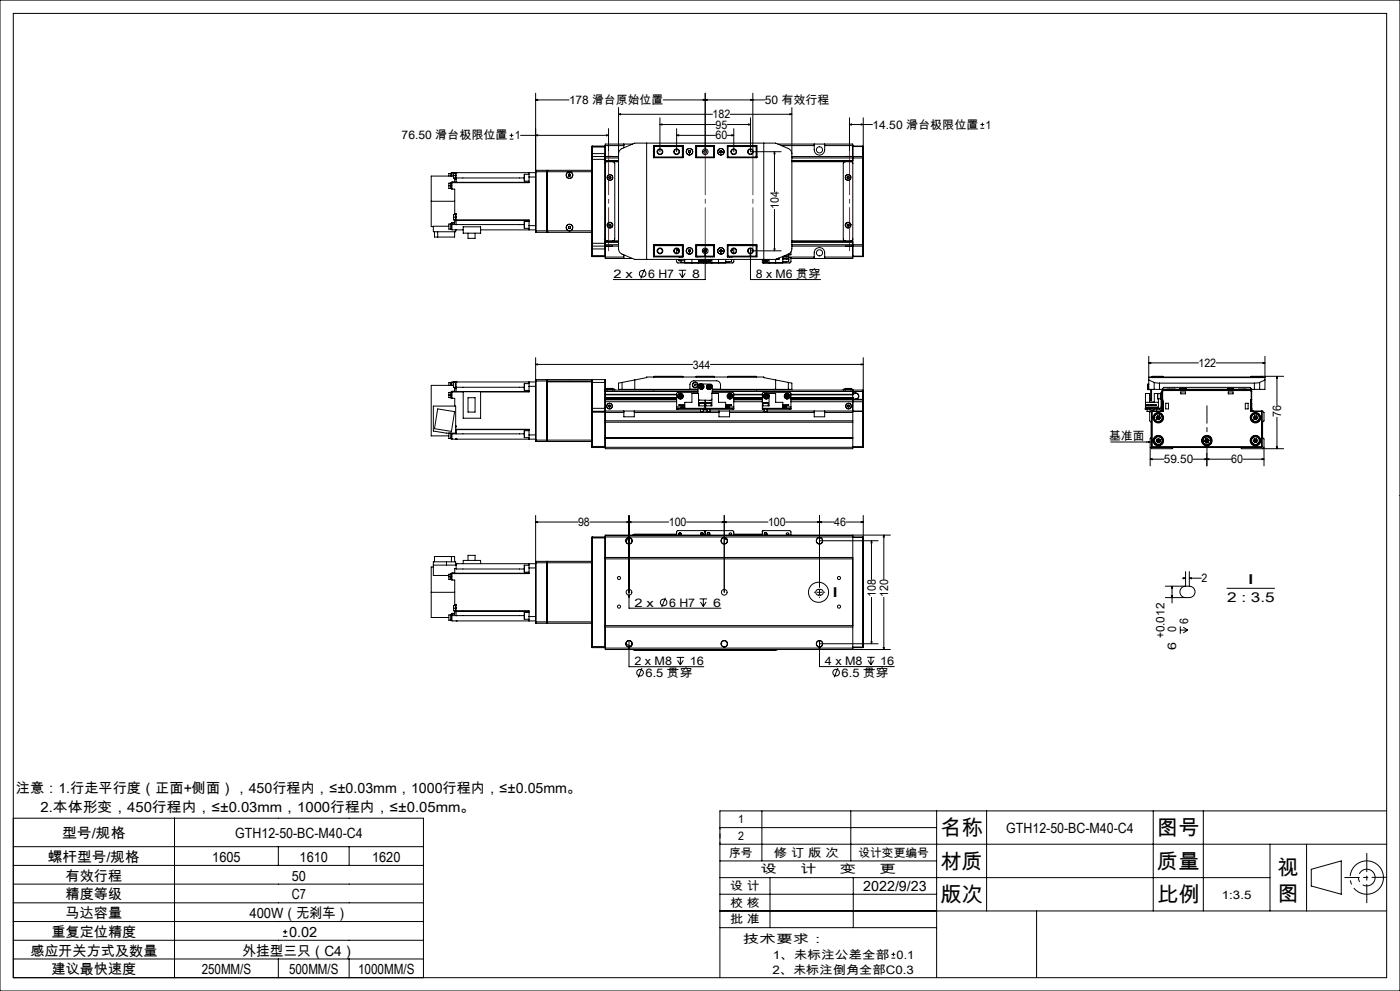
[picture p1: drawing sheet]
<svg xmlns="http://www.w3.org/2000/svg" width="420mm" height="297mm" viewBox="0 0 420 297" stroke-linecap="round" stroke-linejoin="round" font-family="sans-serif">
<g fill="none" stroke="#000" stroke-width=".3">
<path d="M0 0h420v297h-420zM4 4h412v289h-412zM160.7 29.9l.6-.1v.3zM160.7 29.9h10M160.7 27.9v41.3M182.6 38.6v6.9M185.6 34.3l.6-.2v.3zM185.6 32.2v42.4l.5 1.2 4.3 1.9h42.3M185.6 34.3h28.1M198 37.3l.6-.2v.4zM198 37.3h16.6M198 35.3v10.2"/>
<path d="M203 38.6v6.9M211 29.8l.6 .1-.6 .2zM211.6 29.9l.6-.1v.3zM211.6 27.9v17.6M218.2 37.3h6.9M219.1 34.3h18.5M220.1 38.6v6.9M224.5 37.1l.6 .2-.6 .2zM225.1 35.3v10.2h9.3M225.2 29.8l.6 .1-.6 .2zM225.8 27.9v17.6M229.4 29.9h-30.4"/>
<path d="M237 34.1l.6 .2-.6 .1zM237.6 32.2v42.4l-.3 .9-.5 .5-4.1 1.7M254.8 37.3l.6-.2v.4zM254.8 37.3h6.9M254.8 35.3v10.2M258.4 37.1l.6 .2-.6 .2zM259 35.3v11.8M294.1 38.4h1.2M294.1 37.3h1.2M294.7 36.8v1.1M134.7 55.7v.8h.7M134.7 55.7h.9"/>
<path d="M135.2 54.9h-.5v.8M135.2 52h-.5v.8M135.4 54.8l.2 1.7M135.4 51.9v.9M135.6 54.6v.1M135.6 54.8h-.4v1.7M135.6 51.9h-.4v.9M135.6 54.7v2h.8v7.3M135.6 54.6h23.1M136.1 52.8h-6.7v7.5M136.1 52.6v.8h.5M136.1 52.6h.7"/>
<path d="M136.4 53.8v.7l-.8 .1M136.4 53.4v.4M136.4 51.7v.1M136.4 53.8h.4M136.6 51.7v1.7h.2M136.6 51.8h-.5v.8M136.8 54.6h.1M136.8 53.3v1.3M136.8 51.7v1.6M136.8 51.7h.1M136.8 53.3h20.5M152.9 41.7h1.1"/>
<path d="M152.9 40.6h1.1M153.5 40v1.1M156.2 40.6h26.4M157.3 52.2v2.1M157.3 52.2h1.4M157.3 54.3h1.4M158.7 51.7v1.4M158.7 53.1v1.6h-23.1M158.7 53.1h2M160.7 51.7h-25.1v1.1M160.7 40.6l.6-.2v.3zM160.8 51l-.1 .5h16.8v-.5h-13.4v.5"/>
<path d="M160.8 51v18.6M160.8 51h3.2M164 51v18.6M164 51l.1 .1M164.1 51.1h.1M164.1 51.1v.4M164.1 51.5v17.7M170.5 52.3l.1 .4M170.6 52.7l.3 .1M170.8 52.1l.3 .2M170.8 52.1l-.3 .2M171.1 52.3l.1 .3"/>
<path d="M171.2 52.6l-.3 .2M177.5 51.1h.1M177.6 47v.8M177.6 46v1M177.6 47.8v25.1M177.6 47.8h4M177.6 46h4M177.6 44.1h4M177.7 46.9v26.9M177.7 43.8v3.1M177.7 43.8l-.1 2.2M177.7 46.9h3.8"/>
<path d="M177.7 46.9l-.1 .1M177.7 43.8h3.8M181.5 46.9v26.9M181.5 43.8v3.1M181.5 46.9l.1 .1M181.5 43.8h.1M181.6 47v.8M181.6 46.9h.1M181.6 47.8v25.1M181.6 43.6h5.5M181.6 46.9h4M181.6 47.3h4"/>
<path d="M181.6 48.1h4M182 40.4l.6 .2-.6 .1zM182 46.9h1.7M182.8 52.9h.4l.1 .3-.2 .3h-.3l-.1-.3zM183.8 48.5l.5 .1 .1 .4v22.6l-.1 .4-.5 .2M185.6 46.1l.2-.9 .5-.5 4.1-1.8h42.3l4.1 1.8 .5 .5 .3 .9M185.6 48.5h-3.5l-.4 .1-.1 .4M187.1 43.2v1.1M189.8 43.2h-8.2v3.7M194 42.9v34.8M196 43.7h8.9v3.6h-8.9zM196 46.9h.1"/>
<path d="M196.1 43.8v3.5M196.1 43.8h8.8M196.1 43.8l.2 .1M196.3 43.9h8.4M196.3 43.9v3.2M196.3 47.1l-.2 .1h8.8M196.3 47.1h8.4M203 40.6l.6-.2v.3zM203 40.6h11.6M204.7 43.9v3.2M204.7 43.9l.2-.1v3.4l-.2-.1M206.6 45.6l.2 .2"/>
<path d="M206.6 45.3v.3M206.9 45.2l.3 .1M206.9 45.2l-.3 .1M207.1 45.6l-.3 .2M207.2 45.3l-.1 .3M208.8 43.7v.1M208.8 43.7h5.5v3.6h-5.5zM208.8 43.8h5.5M208.8 47.2h5.5M208.8 43.8v3.4l.2-.1M208.8 43.8l.2 .1M209 43.9v3.2"/>
<path d="M209 43.9h5.1M209 47.1h5.1M214.1 43.9l.2-.1v3.4l-.2-.1M214.1 43.9v3.2M216 45.6l.3 .2M216 45.3v.3M216.3 45.2l.3 .1M216.3 45.2l-.3 .1M216.6 45.3v.3M216.6 45.6l-.3 .2M218.2 40.6h1.9M218.2 43.7h8.9v3.6h-8.9z"/>
<path d="M218.2 43.8h8.8M218.4 43.9l-.1-.1v3.4l.1-.1M218.4 43.9v3.2M218.4 43.9h8.4M218.4 47.1h8.4M218.9 43.7v.1M219.5 40.4l.6 .2-.6 .1zM226.8 43.9v3.2M226.8 47.1l.2 .1h-8.8M227 43.8v3.5M227 46.9h.1M227 43.8l-.2 .1"/>
<path d="M229.1 42.9v34.8M232.3 45.5l.2 .6h-.3zM232.3 45.5v11.9M233.4 43.2h22.4v34.3h-18.5M234.4 43.6h9.9M237.6 48.5h17.7l.5 .2v.3M237.6 46.9h21.2M237.6 47.3h21.2M237.6 48.1h18.2M244.3 43.2a3.2 3.2 0 0 0 .4 2.8 1.56 1.56 0 0 0 1.7 .4 1.56 1.56 0 0 0 1-1.5v-1.7M247.4 43.6h8.4M253.6 48.5l-.4 .1-.2 .4v22.6l.2 .4 .4 .2"/>
<path d="M253.7 46.9h1.7M254.3 52.9h.3l.1 .4-.2 .2-.3-.1zM255.8 43.8h3M255.8 43.9h3M258.8 47.3h.2M258.8 46.9v.4M258.8 46.9l.2 .2M258.8 43.8v.1M258.8 43.9v3M258.8 47.3v26M259 47.1v.2M259 47.3v26"/>
<path d="M129.4 60.3v7.6h.6M129.4 60.3h7M130.4 69.5v1.5h6v-1.5M131.3 69.5v1.5M134.7 67.8h-4.7v1.7h6.7v-.6M135.2 67.1h-.5v1.6h.5M135.4 67.1v1.7M135.6 66.9v.4M135.6 67.3v1.6h3.4M135.6 67.1h-.4v1.7h.4M135.6 67.3h21.7M136.1 65.1v.8h22.6v1.7"/>
<path d="M136.1 65.1h.7M136.4 64h.4v1.1M136.4 64v.3M136.4 66.1v.8h-.8M136.4 65.9v.2M136.4 66.7h-.8v.2M136.4 66.1h.4M136.6 64.3h-.5v.8M136.8 64.2h-.2v1.7M136.8 65.1v.9M136.8 67.3h.1M136.8 66v1.3"/>
<path d="M136.8 68.9h.1M136.8 66h21.9M139 68h5.2v1.9h-5.2zM140.4 69.9v1.5h2.1v-1.5M144.2 68.9h16.5M157.3 66.4v2M157.3 66.4h1.4M157.3 68.4h1.4M158.7 67.6v1.3M158.7 67.6h2M160.7 69.2h16.8v.4M160.7 69.2l.1 .4"/>
<path d="M160.8 69.6h3.2M164.1 69.5h.1M164.1 69.2v.4M164.1 69.2v.3M164.1 69.5v.1M164.1 69.6h13.4M164.1 69.5l-.1 .1M170.6 68v.4M170.6 68.4l.3 .1M170.9 67.9l.2 .1M170.9 67.9l-.3 .1M171.1 68v.4"/>
<path d="M171.1 68.4l-.2 .1M177.5 69.5h.1M177.6 72.9v.8M177.6 73.7v.9M177.6 74.6l.1 2.3M177.6 69.5l-.1 .1M177.6 76.6h4M177.6 72.9h4M177.6 73.7l.1 .1M177.6 74.6h4M177.7 73.8v3.1M177.7 73.8h3.8"/>
<path d="M177.7 76.9h3.8M181.5 73.8v3.1M181.6 72.9v.8M181.6 73.8v3.7h8.2M181.6 71.6l.1 .4 .3 .2h3.6M181.6 73.7h.1M181.6 73.3h4M181.6 73.7l-.1 .1M181.6 73.8h4M181.6 76.8l-.1 .1M181.6 72.5h4M181.6 77h5.5"/>
<path d="M182 73.8h1.7M182.7 67.4l.2-.2 .3 .1 .1 .3-.2 .2-.4-.1zM187.1 76.4v1.1M196 73.4h8.9v3.6h-8.9zM196 73.8h.1M196.1 73.4v3.5M196.1 76.9h8.8M196.3 73.6v3.2M196.3 73.6h8.4M196.3 76.8h8.4M196.3 76.8l-.2 .1M203 77.7v.8l.3 .3h8"/>
<path d="M203 74.5v1.4M203.4 75.1h.3M203.4 74.6v.5M203.6 77.7l.1 .4h1.7M203.6 77.8l.1 .1M203.7 77h.1M203.7 75.2v.3M203.8 78.1h.4M204.3 76.9v.1M204.3 78.1v.6h1.1M204.7 73.6v3.2M204.7 73.6l.2-.1v3.4l-.2-.1"/>
<path d="M204.9 73.5h-8.8l.2 .1M205.4 77.7v1.1h12.3v-1.1M206.6 75v.3M206.6 75.3l.2 .2M206.9 74.9l.3 .1M206.9 74.9l-.3 .1M207.1 75.3l-.3 .2M207.2 75l-.1 .3M207.6 77.7v1.1M208.8 73.4h5.5v3.6h-5.5zM208.8 76.9h5.5M208.8 73.5h5.5"/>
<path d="M208.8 76.9v.1M209 73.6l-.2-.1v3.4M209 73.6v3.2M209 73.6h5.1M209 76.8h5.1M209 76.8l-.2 .1M209.3 76.9v.1M209.4 76.9v.1M209.6 77.7v1.1M209.7 78h1.5M209.7 77.7v.3M209.8 78a.76 .76 0 0 0 .9 .5 .76 .76 0 0 0 .6-.8 .76 .76 0 0 1-.6 .9 .76 .76 0 0 1-.9-.6z"/>
<path d="M210 76.9v.1M210.3 78l.1 .2M210.5 78l-.1 .2M210.7 78l.2 .1M210.9 78.1l-.5 .1M210.9 78v.1M211.1 75.3l.2 .2M211.1 75.1h.1M211.2 75.1h-.1M211.2 78h.1M211.2 75v.1M211.2 77.7v.3"/>
<path d="M211.3 74.9h.5M211.6 76.1l.1 .6h-.3zM211.6 74.3v9.5h-27.6M211.9 78h1.6M211.9 77.7v.3M211.9 78h.1M211.9 75.1h.1M211.9 78h1.5M211.9 75v.1M212 75.3l-.2 .2M212.2 78l.4 .2M212.6 78v.2"/>
<path d="M212.9 78l-.3 .2M213.1 76.9v.1M213.3 78a.74 .74 0 0 1-.9 .5 .74 .74 0 0 1-.6-.8 .76 .76 0 0 0 .6 .9 .76 .76 0 0 0 .9-.6M213.4 78h.1M213.5 77.7v.3M213.6 77.7v1.1M213.7 76.9v.1M214.1 73.6l.2-.1v3.4l-.2-.1M214.1 73.6v3.2M215.5 77.7v1.1M216 75.3l.3 .2M216 75v.3"/>
<path d="M216.3 74.9l.3 .1M216.3 74.9l-.3 .1M216.6 75v.3M216.6 75.3l-.3 .2M218.2 73.4h8.9v3.6h-8.9zM218.2 76.9h8.8M218.2 73.5h8.8l-.2 .1M218.4 73.6l-.1-.1v3.4l.1-.1M218.4 73.6v3.2M218.4 73.6h8.4M218.4 76.8h8.4M218.8 76.9v.1"/>
<path d="M218.8 78.4v.3h-1.1M218.9 76.9v.1M219.4 75.1h.3M219.5 77h.1M219.5 77.7v.7h-1.8M219.5 77.7v.2M219.7 75.1h-.3M219.7 74.6v.5M220.1 77.7v.8l-.3 .3h-8M220.1 74.5v1.4M225.1 76.1l.2 .6h-.3zM225.1 74.3v9.5h21.1"/>
<path d="M225.1 75.2h9.3M226.8 73.6v3.2M226.8 76.8l.2 .1M227 73.4v3.5M227 73.8h.1M228.9 77.7a.78 .78 0 0 0 .8 .9 .78 .78 0 0 0 .8-.9M229 77.7a.74 .74 0 0 0 .7 .9 .74 .74 0 0 0 .7-.9M229.3 77.7l.1 .4M229.4 78.1l.4 .1M229.6 77.7l.1 .1M229.7 77.8l-.3 .3M229.7 77.8l.1 .4"/>
<path d="M229.7 77.7v.1M229.7 77.8l.4 .2M229.8 77.7l-.1 .1M230.1 77.7v.3M230.1 78l-.3 .2M230.7 77.7v1.1M232.2 74.6h.3l-.2 .6zM232.3 62.8v12.4M232.7 77.7v1.1M233.6 77.4v.3M233.7 77.4v.3h-.9M234.8 76.9v1.9h-6.1v-1.1"/>
<path d="M234.8 77h1.8v.4h-1.8M234.8 77.7h1.8M235.9 77.4v.3l.4-.2 .3 .2M235.9 76.7v.3M235.9 78.4v.3h-1.1M236.2 77.5h.2M236.3 76.2h.3v.5h-1.3M236.6 77.7v.2M236.6 77.3h.7v1.2l-.4 .3h-8M236.6 77.7v.7h-1.8M236.6 77h7.7M237.3 75.5v.9h-.7"/>
<path d="M237.6 73.3h21.2M237.6 73.8h21.2M237.6 72.5h18.2M244.3 77.5a3.2 3.2 0 0 1 .4-2.9 1.58 1.58 0 0 1 1.7-.3 1.58 1.58 0 0 1 1 1.5v1.7M247.4 77h8.4M253.7 73.8h1.7M254.1 67.4l.3-.2 .3 .1v.3l-.2 .2zM255.8 71.6l-.1 .4-.3 .2h-17.8M255.8 76.9h3M255.8 76.8h3M258.8 73.3h.2M258.8 73.3v.5"/>
<path d="M258.8 76.8h.2M258.8 76.8v.1M258.8 73.8v3M259 73.3v.3M259 73.6l-.2 .2M259 76.8l-.2 .1M259 73.6v3.2M193.4 80.6l-1.2 2.9M203.6 81h2.2M203.9 81.9l.8 1.4M204.7 81v2.3M205.6 81.9l-.9 1.4"/>
<path d="M134.7 118.4v.8h.5M134.7 118.4h.9M135.2 117.6h-.5v.8M135.2 114.6v.9M135.4 117.5v1.7M135.4 114.6l-.7 .1v.8M135.6 117.3v.2M135.6 117.5h-.4v1.7h.4M135.6 114.6l-.2 .9M135.6 117.5v1.9h.8v2.3M135.6 117.5h3.4M135.6 117.3h23.1"/>
<path d="M136.1 115.5h-6.7v15.1h5.3M136.4 116.5v.8h-.8M136.4 116.1v.4M136.4 114.5h.1M136.4 116.5h.4M136.6 114.5v1.7h.2M136.6 114.5h-.5v1.6h.5M136.8 117.3h.1M136.8 116.1v1.2M136.8 114.5v1.6M136.8 114.5h.1M136.8 116.1h20.5"/>
<path d="M139 117.4h5.2v7.9h-5.2zM140.4 119.2h2.1v4.3h-2.1zM157.3 115v2M157.3 115h1.4M157.3 117h1.4M158.7 114.5v1.3M158.7 115.8v1.7h-14.5M158.7 115.8h2M160.7 114.5h-25.1v1M160.7 109.2l.6-.1v.3zM160.7 107.2v24.7M160.7 109.2h47.1"/>
<path d="M160.8 113.8v18.5M160.8 113.8l-.1 .4h16.8M160.8 113.8h3.2M164 113.8l.1 .4M164 113.8v18.5M164.1 114.2v-.4h13.4v.4M164.1 114.2v17.7M177.5 114.2l-13.4 .1M177.6 114.6h4M177.6 114.6v7.8M177.7 113.8v9.5M177.7 113.8l-.1 .8"/>
<path d="M177.7 113.8h3.8M181.5 113.8v9.5M181.5 113.8l.1 .8M181.6 119.7v.1M181.6 114.6v2.7M181.6 119.8v2.6M181.6 116.7h.5M181.6 119.2h21.4M181.6 117.3h27.8M181.6 117.3v2.4M181.6 116.9h27.8M181.6 119.8h21.4"/>
<path d="M181.6 119.7h21.4M181.6 118.3h21.4M182.1 116.4h1.7M182.1 116.6h.1M182.1 116.6h1.7M182.1 116.4v.5M182.1 116.7h1.7M183.8 116.7h.1M183.8 116.7h.6v.2M183.8 116.4v.5M186.6 116.7h20.4v-1.4a1.21 1.21 0 0 1 1.1-1.2h6.9a1.21 1.21 0 0 1 1.1 1.2v1.4h20.4M186.6 114.6l-1 .2v1.9h1"/>
<path d="M186.6 114.6v2.1M190.4 113.9v2.8M196.1 112.9h8.8M196.1 112.9v.1M196.1 116.7v.2M203 119.2h-21.4l21.4 .1M203 118.2h-21.4h21.4M203.8 118.5v.5M203.8 119l.4 .2M203.8 118.5l.3 .2M204.1 118.3v.4M204.1 118.3l-.3 .2"/>
<path d="M204.1 118.3l.4 .2M204.1 118.7l-.3 .3M204.1 118.7l.1 .5M204.1 118.7l.4 .2M204.5 118.9l-.3 .3M204.5 118.5v.4M204.5 118.5l-.4 .2M204.9 112.9v.1M207 116.6h2.4M208.8 112.9h5.5M208.8 112.9v.1M209.3 117.9l.1-2.4 .5-.5 3.4 .1 .3 .2v2.6"/>
<path d="M209.4 117.6h-6.2l-.2 .3v4.1M210 115.8l.1 .4M210 115.8l.4 .1M210.1 116.2l.4 .1M210.3 115.5l-.3 .3M210.3 115.5l.4 .1M210.3 115.5l.1 .4M210.4 115.9l-.3 .3M210.4 115.9l.1 .4M210.4 115.9l.4 .1M210.7 115.6l.1 .4M210.7 115.6l-.3 .3"/>
<path d="M210.8 116l-.3 .3M211.6 119.9v2.8M212.3 115.9l.1 .4M212.3 115.9l.4 .1M212.4 116.3l.4 .1M212.6 115.6l-.3 .3M212.6 115.6l.4 .1M212.6 115.6l.1 .4M212.7 116l.1 .4M212.7 116l.4 .1M213 115.7l.1 .4M213 115.7l-.6 .6"/>
<path d="M213.1 116.1l-.3 .3M213.1 109.2h45.9M213.6 119.6l-.5 .4-3.6-.2M213.6 117.6h6.4l.1 .3v4.1M213.7 117.3h45.1M213.7 116.6h2.4M213.7 116.9h45.1M214.3 112.9v.1M218.3 112.9h8.7M218.3 112.9v.1M218.6 118.6l.1 .4M218.6 118.6l.8 .3"/>
<path d="M218.7 119l.3 .2M219 118.3l.4 .2M219 118.3l-.4 .3M219 118.3v.9M219.4 118.5v.4M219.4 118.5l-.7 .5M219.4 118.9l-.4 .3M220.1 119.2h8.6M220.1 119.8h8.6M220.1 119.7h8.6M220.1 118.2h8.6M220.1 118.3h8.6"/>
<path d="M220.1 119.3h8.6M227 112.9v.1M227 116.7v.2M229.4 118.8l.4 .4M229.5 118.5l-.1 .3M229.5 118.5l.7 .5M229.8 118.7v.5M229.8 118.7l-.4 .1M229.9 118.3l-.4 .2M229.9 118.3l.4 .3M229.9 118.3l-.1 .4M230.2 119l-.4 .2"/>
<path d="M230.3 118.6l-.1 .4M230.3 118.6l-.5 .1M232.7 113.9v2.8M232.7 113.9l-3.6-.7v-.2h-35.1v.2l-7.4 1.4M232.7 113.9l3.8 .7M235.8 118.6v.4M235.8 119l.3 .2M235.8 118.6l.3 .1M236.1 118.3l.4 .2M236.1 118.3l-.3 .3M236.1 118.3v.4M236.1 118.7l.4 .2"/>
<path d="M236.1 118.7v.5M236.1 118.7l-.3 .3M236.5 114.6l1.1 .2v1.9h-1.1M236.5 114.6v2.1M236.5 118.5v.4M236.5 118.9l-.4 .3M236.5 118.5l-.4 .2M237.3 118.2h18.5M237.3 119.2h18.5M237.3 119.8h21.5M237.3 118.3h18.5M253.6 116.4h1.7"/>
<path d="M253.6 116.6h.1M253.6 116.7h-.6v.2M253.6 116.6h1.7M253.6 116.4v.5M253.6 116.7h1.7M255.3 116.6l-.1 .1M255.3 116.7h.5v3M255.3 116.4v.5M255.8 119.7v14.8h-74.2v-11.3M255.8 119.7h.1M255.8 119.2l-18.5 .1M255.8 119.2h.1"/>
<path d="M255.8 118.2h.1M255.8 117.8h.9M255.8 119.7h3M255.8 117.9h.9M256.7 117.8a.99 .99 0 0 1 1 .8 .99 .99 0 0 1-.8 1.1M256.7 117.9a.88 .88 0 0 1 .9 .8 .88 .88 0 0 1-.9 .9M256.7 117.8v.1M256.7 119.6v.1M256.7 119.6l-19.4 .1M258.4 109.1l.6 .1-.6 .2zM258.8 119.7l.2 .1M258.8 116.9v.4"/>
<path d="M258.8 119.7v.1M258.8 119.8v.6M258.8 117.3v2.4M259 119.8h-.2M259 119.8l-.2 .6M259 107.2v26.7M344.3 115.2l.1 1.6M344.4 115.1l-.1 .1M344.4 115.2h-.1M344.4 115.1v.1M344.4 115.2v1.6M344.4 115.1h.2"/>
<path d="M344.4 116.8h.8M344.4 115.2h.2M344.6 108.8l.6-.2v.3zM344.6 106.8v9.9h1.7M344.6 108.8h14.9M344.6 113h34.9M344.6 113.2h34.9M344.6 113.9l1.7 .7M345.2 119.4v.6h.3v-.6M345.2 119.4h.3M345.2 116.7v2.7M345.5 112.9h3.4"/>
<path d="M345.5 112.9v.1M345.5 116.7v2.7M346.3 114.6l1.5 .2M346.3 116.7h1.5M346.3 114.6v2.1M347.3 118v1.5M347.3 119.5h.8M347.3 118h.8M347.5 118l-1.2-.1v2.6h-1.4v-2.6h-1.3v4.5M347.5 119.5v2.9M347.8 116.7h.9M347.8 114.8h28.5"/>
<path d="M347.8 114.8v1.9M348.3 117.9h-.2v1.7h.2M348.3 118h.4M348.3 118v4M348.7 117.6h-.4v.4M348.7 116.7l.4-.6h26l.4 .6M348.7 116.7v4.2M348.7 119.8l.1 .6M348.7 116.6h26.7M348.7 116.6v.5M348.7 119.9v1M348.8 119.8l.2 .6"/>
<path d="M348.8 119.7v.1M348.8 119.7l-.1 .1M348.8 119.8h-.1M348.8 117.3v2.4M348.9 112.9v.1M349.1 117l-.3 .3M349.1 116.9v.1M349.1 116.9l-.4 .3 .1 .1M349.1 116.9h26M349.1 117h26M350.2 116.9v-.2h.6v.2M352.5 116.6v.1"/>
<path d="M354 116.4h1.8M354 116.6l.1 .1M354 116.6h1.8M354 116.4v.2M354.2 117.5h1.4v.5h-1.4zM355.8 116.6l-.1 .1M355.8 116.4v.2M364.8 108.8h14.7M368.3 116.6l.1 .1M368.3 116.4h1.8M368.3 116.6h1.8M368.3 116.4v.2"/>
<path d="M368.5 117.5h1.4v.5h-1.4zM370 116.7h.1M370.1 116.4v.2M371.7 116.6v.1M373.3 116.9v-.2h.6v.2M375.1 117l.3 .3M375.1 116.9v.1M375.1 116.9l.3 .2v.2M375.2 112.9h3.4M375.2 112.9v.1M375.3 119.8l-.2 .6M375.3 119.8h.2"/>
<path d="M375.4 119.7l-.1 .1M375.4 119.7l.1 .1M375.4 117.3v2.4M375.4 116.6v.5M375.4 119.9v1M375.5 119.8l-.2 .6M375.5 116.7h.8M375.5 116.7v4.2M376.3 116.7h1.6M376.3 114.8v1.9M377.9 114.6l-1.6 .2M377.9 114.6v2.1"/>
<path d="M378.5 112.8l.1 .1M378.6 112.9v.1M378.9 108.6l.6 .2-.6 .1zM379.5 106.8v9.9h-1.6M379.5 113.9l-1.6 .7M383.1 112.8l.1 .6h-.3zM383.1 112.8v8.7M385.1 112.8l-9.9 .1M131.3 122.6l5.1 .8-1 5.9-5-.8zM134.7 129.8v1.6h.5M135.2 129.8v1.7h.4M135.4 129.8v1.7"/>
<path d="M135.6 129.8v.2M135.6 130v1.6h25.1M135.6 130h21.7M136.6 131.6h.1M136.7 127.7v.2M136.7 129.8v-8.1h-6.7v7.5l3.9 .6h2.9v-1.1h21.9v1.6M136.8 131.6h.1M136.8 128.8h21.9M157.3 129.1v2.1M157.3 129.1h1.4M157.3 131.2h1.4M158.7 130.3v1.3"/>
<path d="M158.7 130.3h2M160.7 131.9l.1 .4M160.7 131.9h16.9M160.8 132.3h3.2M164.1 131.9v.4M164.1 132.3h.1M164.1 132.3h-.1M164.2 132.3v-18h13.3v18M164.2 132.3h13.3M177.6 122.4v.9M177.6 123.6h9.5M177.6 132.3h-.1"/>
<path d="M177.6 123.3l.1 10.8M177.6 122.4h4M177.6 133.8h4M177.7 123.3h-.1M177.7 123.3v10.8M177.7 123.3h3.8M177.7 134.1h3.8M181.5 123.3v10.8M181.5 123.3h.1M181.6 122.4v.8M181.6 131.4h74.2M181.6 123.2h5.5"/>
<path d="M181.6 120.4h21.4M181.6 126.1h74.2M181.6 126.5h74.2M181.6 131.1h74.2M182.6 121.5l.6 .1-.1 .3-.6-.1zM187.1 123.2h3.2M187.1 123.2v1.7h3.2v-1.7M190.3 123.2h19.8M190.3 123.6h25.4M203 122.4h.4M203 122.4v.3h.4M203 122v.4"/>
<path d="M203 122h2.4M203.4 122.4h7.7M203.4 122.4v.3M203.4 122.7h7.7M204.3 122v.2h1.1M205.4 122.4v-1.8h2.2v-2.7h1.9v3.7h4.1v-3.7h1.9v2.7h2.2v1.8M205.4 121.4h-1.7h1.7M209.8 120.8h1.5M209.8 120.8v.8M210.1 123.3h.9M210.1 122.7v.6M211 122.7v.6"/>
<path d="M211 123.2h1.1M211.1 122.4h.9M211.1 122.7h.5M211.1 122.4v.3M211.3 120.8v.8M211.6 122.7h.4M211.8 120.8h1.5M211.8 120.8v.8M212 122.4h7.7M212 122.7h7.7M212 122.4v.3M212.1 123.3h.1"/>
<path d="M212.1 122.7v.6M212.2 123.3h.8M213 123.3h-.8M213 122.7v.6M213 123.2h2.7M213.3 120.8v.8M215.7 123.2h3.2M215.7 123.2v1.7h3.2v-1.7M217.7 121.4h1.8h-1.8M218.8 122v.2h-1.1M218.9 123.2h10.4M218.9 123.6h25.4"/>
<path d="M219.7 122.4h.4M219.7 122.4v.3M220.1 122.4v.3h-.4M220.1 122v.4M220.1 122h-2.4M220.1 120.4h8.6M228.7 122.4h.4M228.7 121.6h2v-3.7h2v2.7h2.1v1.8M228.9 120.8h1.6M228.9 120.8v.8M229.1 122.4h7.8M229.1 122.7h7.8"/>
<path d="M229.1 122.4v.3M229.3 123.3h.1M229.3 122.7v.6M229.4 123.3h.7M230.1 123.3h-.7M230.1 122.7v.6M230.1 123.2h14.2M230.5 120.8v.8M234.8 121.4h1.8h-1.8M235.9 122v.2h-1.1M236.9 122.4h.4M236.9 122.4v.3"/>
<path d="M237.3 122v-4.1l-.2-.3h-8l-.4 .3v4.8h.4M237.3 122.4v.3h-.4M237.3 122v.4M237.3 122h-2.5M237.3 120.4h21.5M244.3 123.2h3.1M244.3 123.2v1.7h3.1v-1.7M247.4 123.2h11.4M247.4 123.6h8.4M254.5 121.4l.3 .1 .1 .3-.2 .2h-.3l-.2-.4zM255.8 133.9h3M255.8 123.3h3"/>
<path d="M258.8 133.9v.2M258.8 133.9h.2M258.8 123.2v.1M258.8 134.1h-77.3M258.8 120.4v2.8M258.8 123.3v10.6M259 133.9l-.2 .2M333.2 132.5h11.9M343.6 120.6h3.9M343.7 122h3.8v.2h-3.8zM344 122.4h-.4v.3h.4M344 122.4h3.9"/>
<path d="M344 121.4h.7zM344 122.7h1.2M344 122.4v.3M344.1 123.3h.9M344.1 122.7v.6M344.5 132.4l.6 .1-.6 .1zM345 121.4h.4zM345 122.7v.6M345.1 134.1l.4 .4h6.1l.5-.4M345.1 137.6l.6-.1v.3zM345.1 137.6h4M345.2 122.7h.8"/>
<path d="M345.2 122.4v.3M345.5 123.3h.2M345.5 133.9h.2M345.5 133.9l.2 .2M345.5 123.3v10.6M345.7 133.9v.2M345.7 133.9h32.8M345.7 134.1h32.8M345.7 123.3h3.3M345.7 123.3v10.6M345.7 121.4h.4zM346 122.4v.3"/>
<path d="M346 122.7h1.9M346.1 122.7v.5M346.5 121.4h.4zM346.9 125.1l.2 .6M346.9 125.1l.6 .1M346.9 132.3l.5 .4M347 131.7l-.1 .6M347 131.7l.5 .3M347 122.7v.5M347.1 125.7l.6 .1M347.3 124.6l-.4 .5M347.3 124.6l.6 .1"/>
<path d="M347.3 124.6l.2 .6M347.5 125.2l-.4 .5M347.5 125.2l.2 .6M347.5 125.2l.7 .1M347.5 132l.5 .5M347.5 132l-.1 .7M347.5 132l-.6 .3M347.6 131.4l.5 .4M347.6 131.4l-.6 .3M347.6 131.4l-.1 .6M347.9 122.4v.3M347.9 124.7l.3 .6"/>
<path d="M347.9 124.7l-.4 .5M348 132.5l-.6 .2M348.1 131.8l-.1 .7M348.1 131.8l-.6 .2M348.2 125.3l-.5 .5M348.3 122l-.4 .4M348.3 122h.3M348.6 122.5l.1 .1M348.6 122.1l-.7 .6M348.6 122.6l-.5 .6M348.7 120.9l-.1 1.6M348.7 120.9v1.7"/>
<path d="M348.7 122.6h.1M348.7 120.9h.1M348.7 122.6l-.4 .6M348.8 120.9h.1M348.8 122.6h.1M348.8 120.9v1.7M348.8 123.2l.2 .1M348.8 120.4h.2M348.8 123.2h-3.5l-.4 .4v2.5l.4 .4v4.6l-.2 .3v8.2M348.8 120.4v2.8M349 120.4v2.9M349.7 120.9h.9v1.7h-.9z"/>
<path d="M352 134.1h20.1M361.4 132.2l.4 .5M361.5 137.5l.6 .1-.6 .2zM361.6 131.5l-.2 .7M361.6 131.5l.5 .5M362.1 137.6l.6-.1v.3zM362.1 135.9v3.7M362.1 132l.4 .5M362.1 132l-.7 .2M362.3 131.4l.4 .5M362.3 131.4l-.7 .1M362.3 131.4l-.5 1.3"/>
<path d="M362.5 132.5l-.7 .2M362.7 131.9l-.2 .6M362.7 131.9l-.6 .1M369.4 137.6h-11.4M372.1 134.1l.4 .4h12.6M372.9 137.6h6.3M373.6 120.9h.8v1.7h-.8zM375.1 120.4h.2M375.1 123.3h3.4M375.1 120.4v2.9M375.3 122.5h.1M375.3 123.2l-.2 .1"/>
<path d="M375.3 123.2h3.5l.4 .4v2.5l-.4 .4v4.6l.4 .4v8.1M375.3 120.4v2.8M375.3 120.9h.1M375.3 120.9v1.7M375.3 122.6h.2M375.3 120.9h.2M375.4 122.6l.4 .6M375.5 120.9v1.6M375.5 120.9v1.7M375.5 122.6l.5 .6M375.5 122.5v.1M376 125.1l.2 .6"/>
<path d="M376 125.1l.6 .1M376 132.1l.3 .5M376.2 125.7l.7 .1M376.3 131.5l-.3 .6M376.3 131.5l.3 .5M376.4 124.6l-.4 .5M376.4 124.6l.6 .1M376.4 124.6l.5 1.2M376.6 125.2l.7 .1M376.6 125.2l-.4 .5M376.6 132l.4 .6M376.6 132l-.3 .6"/>
<path d="M376.9 131.5h-.6M376.9 131.5l.4 .5M376.9 131.5l-.3 .5M377 132.6h-.7M377 124.7l.3 .6M377 124.7l-.4 .5M377.3 125.3l-.4 .5M377.3 132l-.3 .6M377.3 132l-1.3 .1M378.5 123.3h.1M378.5 133.9v.2M378.5 133.9h.1"/>
<path d="M378.5 123.3v10.6M378.6 137.5l.6 .1-.6 .2zM378.6 133.9l-.1 .2M378.6 123.3v10.6M379.2 134.1l-.4 .4M382.9 133.9h.3l-.1 .6zM383.1 125.1v9.4M160.7 156.5l.6-.2v.3zM160.7 154.5v31.9M160.7 156.5h12.7M177 156.5h23.6M188.1 156.3l.6 .2-.6 .1z"/>
<path d="M188.7 156.5l.6-.2v.3zM188.7 154.5v27.8h27.6M203.7 159.9v.3l.6-.1v-.2M203.8 159.7h.4M211.3 159.1h.5M211.6 159.1v1.3M216.7 156.3l.6 .2-.6 .1zM217.3 156.5l.6-.2v.3zM217.3 154.5v23M218.8 159.9v.2l.7 .1v-.3M228.7 159.5l.4-.5h7.8l.4 .4v1M228.9 159.1h-.2v1.3"/>
<path d="M230.4 156.5h-24.4M235.7 156.5h14.6M235.9 159.9v.2l.7 .1v-.3M245.3 156.3l.6 .2-.6 .1zM245.9 154.5v21.4M245.9 156.5l.6-.2v.3zM253.8 156.5h5.2M258.4 156.3l.6 .2-.6 .1zM259 154.5v39.4M129.4 177.5v7.6h5.3M129.4 177.5h7M130 169.9h-.6v7.6"/>
<path d="M130 169.4h6.8M130.4 168.4v-1.6h6v1.6M133.9 168.4v1M134.7 172.9v.7h.5M134.7 172.9h.9M135.2 172.1h-.5v.8M135.4 172v1.7M135.4 166.8v1.6M135.6 171.8v.1M135.6 172h-.4v1.7h.4M135.6 171.9v1.9h.8v7.3M135.6 171.8h23.1"/>
<path d="M136.8 170.4h-.4v1.3l-.8 .1M136.8 170.4l20.5 .1M136.8 168.9h.1M136.8 168.9v1.5M139 168.9v-.9h5.2v.9M140.4 168v-1.6h2.1v1.6M157.3 169.4v2.1M157.3 169.4h1.4M157.3 171.5h1.4M158.7 168.9v1.3M158.7 170.2v1.7h-23.1M158.7 170.2h2"/>
<path d="M160.7 168.9h-24v-.5h-6.7v4.1h4.7M160.8 168.2v18.6M160.8 168.2l-.1 .5h16.9M160.8 168.2h3.2M164 168.2v18.6M164 168.2l.1 .1M164.1 168.7v18M164.1 168.3v18.4M164.1 168.3v.4M177.5 168.2l-13.4 .1M177.6 168.3v18.4M177.6 161.3h4"/>
<path d="M177.7 160.9v33.2M177.7 160.9h3.8M181.5 160.9v33.2M181.5 160.9l.1 .1M181.6 160.9h77.2M181.6 167.1h74.2M181.6 167.5h74.2M181.6 160.5h74.2M188.7 178.4l.1 .6h-.2zM189.3 161.4l-1.5 .6M199.6 179.1l-1.1 2.9M203 160.4v-1l.3-.4h7.9l.4 .5 .3-.5h7.9l.3 .4v1"/>
<path d="M203 160.1h-12.6l-.6 .3M203.6 160a.37 .37 0 0 1 .4-.3 .37 .37 0 0 1 .3 .3 .37 .37 0 0 1-.2 .4M203.6 160l.3 .4M203.6 160.1h.1M209.9 179.5h2.2M210.3 160.4a.44 .44 0 0 1-.1-.7 .44 .44 0 0 1 .7 0 .44 .44 0 0 1-.1 .7M211 179.5v2.2M212.3 160.4a.43 .43 0 0 1-.1-.7 .43 .43 0 0 1 .7 0 .43 .43 0 0 1-.1 .7M217.3 161.1l.3 .4 .5 .1M217.7 161.3v.3M219 160.4a.36 .36 0 0 1-.2-.6 .36 .36 0 0 1 .6 0 .36 .36 0 0 1-.2 .6M219.5 160.1h.1"/>
<path d="M220.1 160.1h8.6M229.4 160.4a.43 .43 0 0 1 0-.7 .43 .43 0 0 1 .6 0 .43 .43 0 0 1 0 .7M236.2 160.4a.36 .36 0 0 1-.2-.6 .36 .36 0 0 1 .6 0 .36 .36 0 0 1-.2 .6M245 176.8a1.12 1.12 0 0 1 1.4-.1 1.12 1.12 0 0 1 .5 1.2 1.11 1.11 0 0 1-1.4 .5 1.11 1.11 0 0 1-.7-1.3zM245.1 177.5h1.5M245.9 162.1h17.6M245.9 176.8v1.4M255.8 160.4v34.3M255.8 161.1h3M258.8 160.9v.2M258.8 161.1v32.8M261.4 162.1l.2 .6h-.3z"/>
<path d="M261.4 162.1v11.6M261.4 179v13.9M265.1 160.4l.2 .6h-.3zM265.1 160.4v13.3M265.1 179v15.7M267.1 160.4h-85.5v34.3h85.5M351.4 178.5h.4l-.2 .6zM351.6 175.7v5M351.6 175.7l.2 .6h-.4zM354.7 173.3h1M355.1 173.1l.6 .2-.6 .2zM355.7 171.3v4.4a1.71 1.71 0 0 0-1.7 1.7 1.71 1.71 0 0 0 1.7 1.7"/>
<path d="M356.8 173.3l.6-.2v.4zM356.8 175.7a1.71 1.71 0 0 1 1.7 1.7 1.71 1.71 0 0 1-1.7 1.7h-7.2M356.8 171.3v4.4M356.8 173.3h3.6M356.8 175.7h-7.2M368.1 176.3h14.3M135.2 184.3h-.5v1.6h.5M135.4 184.2v1.7M135.6 184.1v.4M135.6 184.5v1.6h25.1M135.6 184.2h-.4v1.7h.4M135.6 184.5h21.7"/>
<path d="M136.1 182.3v.8h.5M136.1 182.3h.7M136.4 181.1h.4v1.2M136.4 181.1v.4M136.4 183.3v.8h-.8M136.4 183.1v.2M136.4 183.8h-.8v.3M136.4 183.3h.4M136.6 181.5h-.5v.8M136.8 182.3v.8M136.8 181.4h-.2v1.7h.2M136.8 183.1v.1"/>
<path d="M136.8 184.5h.1M136.8 183.2v1.3M136.8 186.1h.1M136.8 183.1h21.9v1.7M136.8 183.2h21.9M157.3 183.5v2.1M157.3 183.5h1.4M157.3 185.6h1.4M158.7 184.8v1.3M158.7 184.8h2M160.7 186.4l.1 .4M160.7 186.4h16.9"/>
<path d="M160.8 186.8h3.2M164.1 186.7l13.4 .1M164.1 186.7l-.1 .1M177.6 193.7h4M177.7 194.1h3.8M181.6 194l-.1 .1M181.6 194.2h74.2M181.6 187.9h74.2M181.6 187.5h74.2M187.8 193l1.5 .7M188.7 193.9l.1 .6h-.2zM188.7 192v7.8h22.4"/>
<path d="M189.8 194.7l.6 .2h16.6M203 197h2.2M203.3 197.9l.8 1.4M204.1 197v2.3M205 197.9l-.9 1.4M207 194.9h1.1M207 194.7v.2M208.1 194.9h6.9M208.1 194.7v.2M210.1 180.4l.9 1.3M211.8 180.4l-.8 1.3M215 194.9h1.1"/>
<path d="M215 194.7v.2M216.1 194.7v.2M233.4 194.7l-.7 .2h-16.6M245.9 193.9l.1 .6h-.3zM245.9 192v7.8h22.4M245.9 192.9h17.6M255.8 194.1h3M255.8 193.9h3M258.8 193.9v.2M258.8 193.9h.2M259 193.9l-.2 .2M260.1 197h2.3"/>
<path d="M260.4 197.9l.9 1.3M261.3 197v2.2M261.3 192.3h.3l-.2 .6zM262.1 197.9l-.8 1.3M265 194.1h.3l-.2 .6zM354.1 187.7v2.3M354.1 188.8h2.2M355 188l1.3 .8M356.3 188.8l-1.3 .9M192.6 200.2l-1.1 2.8M251.4 200.2l-1.1 2.8M4 245.2h123v47.8"/>
<path d="M4 253.7h123M4 259.4h123M52.4 245.2v47.8M83.5 253.7v5.7M104.7 253.7v5.7M216 253h200M216 248h65M216 258h65M228.6 243v15M255.2 243v15M281 243v50M296 243v30"/>
<path d="M346 243v30M361 243v30M381 253v20M392 253v20M416 243h-200v50M4 265h123M4 270.6h123M4 276.2h123M84.9 279.3h1.3M85.5 278.6v1.3M216 278h65M216 273h200"/>
<path d="M216 263h165M216 268h65M231 263v15M256 263v15M311 273v20M393.4 260.5l9-2.5v10l-9-2.5zM4 281.8h123M4 287.4h123M83.5 287.4v5.6M84.9 280.6h1.3M104.7 287.4v5.6M267.4 287.2h1.2"/>
<path d="M267.4 286h1.2M268 285.5v1.1"/>
<circle cx="170.8" cy="52.5" r=".97"/>
<circle cx="170.9" cy="52.5" r="1.01"/>
<circle cx="183" cy="53.2" r=".85"/>
<circle cx="183" cy="53.2" r=".82"/>
<circle cx="198" cy="45.5" r=".72"/>
<circle cx="198" cy="45.5" r=".86"/>
<circle cx="203" cy="45.5" r=".71"/>
<circle cx="203" cy="45.5" r=".85"/>
<circle cx="206.8" cy="45.5" r=".98"/>
<circle cx="206.9" cy="45.5" r=".95"/>
<circle cx="211.6" cy="45.5" r=".85"/>
<circle cx="211.6" cy="45.5" r=".43"/>
<circle cx="216.3" cy="45.5" r=".98"/>
<circle cx="216.3" cy="45.5" r=".95"/>
<circle cx="220.1" cy="45.5" r=".86"/>
<circle cx="220.1" cy="45.5" r=".71"/>
<circle cx="225.1" cy="45.5" r=".72"/>
<circle cx="225.1" cy="45.5" r=".86"/>
<circle cx="245.9" cy="44.9" r=".92"/>
<circle cx="254.4" cy="53.2" r=".85"/>
<circle cx="254.4" cy="53.2" r=".81"/>
<circle cx="170.8" cy="68.2" r=".99"/>
<circle cx="170.9" cy="68.2" r=".96"/>
<circle cx="183" cy="67.5" r=".86"/>
<circle cx="183" cy="67.5" r=".82"/>
<circle cx="198" cy="75.2" r=".72"/>
<circle cx="198" cy="75.2" r=".87"/>
<circle cx="203" cy="75.2" r=".71"/>
<circle cx="203" cy="75.2" r=".86"/>
<circle cx="206.8" cy="75.2" r=".96"/>
<circle cx="206.9" cy="75.2" r=".98"/>
<circle cx="211.6" cy="75.2" r=".85"/>
<circle cx="211.6" cy="75.2" r=".43"/>
<circle cx="216.3" cy="75.2" r=".96"/>
<circle cx="216.3" cy="75.2" r=".98"/>
<circle cx="220.1" cy="75.2" r=".87"/>
<circle cx="220.1" cy="75.2" r=".71"/>
<circle cx="225.1" cy="75.2" r=".72"/>
<circle cx="225.1" cy="75.2" r=".87"/>
<circle cx="245.9" cy="75.8" r=".92"/>
<circle cx="254.4" cy="67.5" r=".86"/>
<circle cx="254.4" cy="67.5" r=".82"/>
<circle cx="192.8" cy="82" r=".99"/>
<circle cx="204.1" cy="118.7" r=".74"/>
<circle cx="204.1" cy="118.7" r=".78"/>
<circle cx="204.1" cy="118.7" r=".86"/>
<circle cx="208.6" cy="115.4" r=".77"/>
<circle cx="208.6" cy="115.4" r=".85"/>
<circle cx="208.6" cy="115.4" r=".28"/>
<circle cx="210.4" cy="115.9" r=".77"/>
<circle cx="210.4" cy="115.9" r=".73"/>
<circle cx="212.7" cy="116" r=".74"/>
<circle cx="219" cy="118.7" r=".86"/>
<circle cx="219" cy="118.7" r=".73"/>
<circle cx="229.8" cy="118.7" r=".76"/>
<circle cx="229.8" cy="118.7" r=".75"/>
<circle cx="229.9" cy="118.7" r=".85"/>
<circle cx="236.1" cy="118.7" r=".86"/>
<circle cx="236.1" cy="118.7" r=".73"/>
<circle cx="182.8" cy="121.7" r=".8"/>
<circle cx="182.8" cy="121.7" r=".86"/>
<circle cx="254.6" cy="121.7" r=".86"/>
<circle cx="254.6" cy="121.7" r=".82"/>
<circle cx="347.5" cy="125.2" r="1.22"/>
<circle cx="347.5" cy="132.1" r="1.18"/>
<circle cx="347.5" cy="125.2" r="1.19"/>
<circle cx="347.5" cy="132.1" r="1.56"/>
<circle cx="347.5" cy="125.2" r="1.56"/>
<circle cx="347.5" cy="132" r="1.43"/>
<circle cx="347.5" cy="125.2" r="1.43"/>
<circle cx="362.1" cy="132.1" r="1.56"/>
<circle cx="362.1" cy="132" r="1.18"/>
<circle cx="362.1" cy="132" r="1.43"/>
<circle cx="376.6" cy="125.2" r="1.21"/>
<circle cx="376.6" cy="132" r="1.19"/>
<circle cx="376.6" cy="132" r="1.43"/>
<circle cx="376.6" cy="125.2" r="1.43"/>
<circle cx="376.6" cy="132.1" r="1.57"/>
<circle cx="376.6" cy="125.2" r="1.57"/>
<circle cx="376.7" cy="125.2" r="1.18"/>
<circle cx="185.7" cy="173.2" r=".46"/>
<circle cx="188.7" cy="162.1" r=".93"/>
<circle cx="188.7" cy="177.5" r=".85"/>
<circle cx="188.7" cy="162.1" r=".98"/>
<circle cx="210.6" cy="160" r=".34"/>
<circle cx="212.6" cy="160" r=".35"/>
<circle cx="217.3" cy="162.1" r=".93"/>
<circle cx="217.3" cy="177.5" r=".85"/>
<circle cx="217.3" cy="162.1" r=".98"/>
<circle cx="229.7" cy="160" r=".34"/>
<circle cx="245.6" cy="177.5" r="3"/>
<circle cx="245.8" cy="162.1" r=".97"/>
<circle cx="245.8" cy="162.1" r=".93"/>
<circle cx="251.7" cy="173.2" r=".46"/>
<circle cx="185.7" cy="181.8" r=".46"/>
<circle cx="188.7" cy="192.9" r=".93"/>
<circle cx="188.7" cy="192.9" r=".98"/>
<circle cx="199.1" cy="180.6" r=".98"/>
<circle cx="217.3" cy="192.9" r=".93"/>
<circle cx="217.3" cy="192.9" r=".98"/>
<circle cx="245.8" cy="192.9" r=".93"/>
<circle cx="245.8" cy="192.9" r=".96"/>
<circle cx="251.7" cy="181.8" r=".46"/>
<circle cx="192" cy="201.6" r=".99"/>
<circle cx="250.8" cy="201.6" r=".98"/>
</g>
<path d="M412.4 262.3a2.5 2.5 0 0 0-4.1-1.1 2.5 2.5 0 0 0 1 4.2 2.5 2.5 0 0 0 3.2-2.9l-.1-.2" fill="none" stroke="#000" stroke-width=".3" stroke-dasharray="30.5 1.3 1.3 1.3" stroke-dashoffset="24.5" stroke-linecap="butt"/>
<path d="M414.8 261.5a5 5 0 0 0-8.3-2 5 5 0 0 0 2.2 8.3 5 5 0 0 0 6.2-6l-.1-.3" fill="none" stroke="#000" stroke-width=".3" stroke-dasharray="30.5 1.3 1.3 1.3" stroke-dashoffset="16.7" stroke-linecap="butt"/>
<path d="M362.1 121.6v14.3" fill="none" stroke="#000" stroke-width=".3" stroke-dasharray="30.5 1.3 1.3 1.3" stroke-dashoffset="25.2"/>
<path d="M244.4 177.5h-.1M245.9 176.1v-.2M245.9 178.9v.2M247.3 177.5h.1" fill="none" stroke="#000" stroke-width=".3" stroke-dasharray="30.5 1.3 1.3 1.3"/>
<path d="M410 255.7v14.9" fill="none" stroke="#000" stroke-width=".3" stroke-dasharray="30.5 1.3 1.3 1.3" stroke-dashoffset="25"/>
<path d="M403.4 263l12.6-.1" fill="none" stroke="#000" stroke-width=".3" stroke-dasharray="30.5 1.3 1.3 1.3" stroke-dashoffset="26.1"/>
<path d="M216 248v5" fill="none" stroke="#000" stroke-width=".3" stroke-dasharray="30.5 1.3 1.3 1.3" stroke-dashoffset="29.9"/>
<path d="M182.6 45.5v29.7M211.6 45.5v29.7M225.9 45.5v29.7M254.9 45.5v29.7" fill="none" stroke="#f00" stroke-width=".3" stroke-dasharray="30.5 1.3 1.3 1.3" stroke-dashoffset="17.5"/>
<g fill="#000">
<path d="M344.5 132.4l.6 .1-.6 .1z"/>
<path d="M160.7 29.9l.6-.1v.3zM211 29.8l.6 .1-.6 .2zM160.7 40.6l.6-.2v.3zM182 40.4l.6 .2-.6 .1z"/>
<path d="M185.6 34.3l.6-.2v.3zM237 34.1l.6 .2-.6 .1z"/>
<path d="M198 37.3l.6-.2v.4zM224.5 37.1l.6 .2-.6 .2z"/>
<path d="M258.4 37.1l.6 .2-.6 .2zM254.8 37.3l.6-.2v.4zM225.2 29.8l.6 .1-.6 .2zM211.6 29.9l.6-.1v.3z"/>
<path d="M232.3 45.5l.2 .6h-.3zM232.2 74.6h.3l-.2 .6zM383.1 112.8l.1 .6h-.3zM382.9 133.9h.3l-.1 .6zM265.1 160.4l.2 .6h-.3zM265 194.1h.3l-.2 .6zM261.4 162.1l.2 .6h-.3zM261.3 192.3h.3l-.2 .6z"/>
<path d="M160.7 109.2l.6-.1v.3zM258.4 109.1l.6 .1-.6 .2zM203 40.6l.6-.2v.3zM219.5 40.4l.6 .2-.6 .1zM225.1 76.1l-.1 .6h.3zM211.6 76.1l-.2 .6h.3zM362.1 137.6l.6-.1v.3zM378.6 137.5l.6 .1-.6 .2zM160.7 156.5l.6-.2v.3zM188.1 156.3l.6 .2-.6 .1zM188.7 156.5l.6-.2v.3zM216.7 156.3l.6 .2-.6 .1zM188.7 178.4l-.1 .6h.2zM188.7 193.9l-.1 .6h.2zM245.9 193.9l-.2 .6h.3z"/>
<path d="M378.9 108.6l.6 .2-.6 .1zM344.6 108.8l.6-.2v.3z"/>
<path d="M361.5 137.5l.6 .1-.6 .2zM345.1 137.6l.6-.1v.3zM258.4 156.3l.6 .2-.6 .1zM245.9 156.5l.6-.2v.3z"/>
<path d="M217.3 156.5l.6-.2v.3zM245.3 156.3l.6 .2-.6 .1z"/>
<path d="M351.6 175.7l.2 .6h-.4zM351.4 178.5h.4l-.2 .6z"/>
<path d="M356.8 173.3l.6-.2v.4zM355.1 173.1l.6 .2-.6 .2z"/>
</g>
<g font-size="6.3">
<text x="282.1" y="250.3">名称</text>
<text x="347.1" y="250.3">图号</text>
<text x="282.1" y="260.3">材质</text>
<text x="347.1" y="260.3">质量</text>
<text x="383.3" y="262.1">视</text>
<text x="383.3" y="269.9">图</text>
<text x="282.1" y="270.3">版次</text>
<text x="347.1" y="270.3">比例</text>
</g>
<g font-size="4.2">
<text x="4.8" y="237.6">注意：1.行走平行度（正面+侧面），450行程内，≤±0.03mm，1000行程内，≤±0.05mm。</text>
<text x="12.2" y="243.3">2.本体形变，450行程内，≤±0.03mm，1000行程内，≤±0.05mm。</text>
<text x="18.6" y="251.3">型号/规格</text>
<text x="70.6" y="251.3">GTH12-50-BC-M40-C4</text>
<text x="301.9" y="249.5">GTH12-50-BC-M40-C4</text>
<text x="14.4" y="258.3">螺杆型号/规格</text>
<text x="19.7" y="263.9">有效行程</text>
<text x="63.7" y="258.3">1605</text>
<text x="87.6" y="263.9">50</text>
<text x="89.9" y="258.3">1610</text>
<text x="111.7" y="258.3">1620</text>
<text x="19.7" y="269.5">精度等级</text>
<text x="87.6" y="269.5">C7</text>
<text x="259" y="267">2022/9/23</text>
<text x="19.7" y="275.2">马达容量</text>
<text x="74.9" y="275.2">400W（无刹车）</text>
<text x="15.5" y="280.8">重复定位精度</text>
<text x="86.7" y="280.8">0.02</text>
<text x="9.1" y="286.4">感应开关方式及数量</text>
<text x="72.7" y="286.4">外挂型三只（C4）</text>
<text x="15.5" y="292">建议最快速度</text>
<text x="60.5" y="292">250MM/S</text>
<text x="86.7" y="292">500MM/S</text>
<text x="107.4" y="292">1000MM/S</text>
</g>
<g font-size="4.1">
<text x="249.6" y="179">I</text>
<text x="374.2" y="175.1">I</text>
<text x="368.1" y="180.4">2 : 3.5</text>
</g>
<g font-size="3.5">
<text x="170.7" y="31.2">178 滑台原始位置</text>
<text x="213.8" y="35.5">182</text>
<text x="229.5" y="31.2">50 有效行程</text>
<text x="120.5" y="41.8">76.50 滑台极限位置 1</text>
<text x="214.7" y="41.8">60</text>
<text x="214.7" y="38.6">95</text>
<text x="261.8" y="38.6">14.50 滑台极限位置 1</text>
<text x="233.6" y="62.7" transform="rotate(-90 233.6 62.7)">104</text>
<text x="184" y="83.3">2 x</text>
<text x="194.4" y="83.3">6 H7</text>
<text x="207.6" y="83.3">8</text>
<text x="226.7" y="83.3">8 x M6 贯穿</text>
<text x="207.8" y="110.5">344</text>
<text x="359.5" y="110">122</text>
<text x="384.4" y="125" transform="rotate(-90 384.4 125)">76</text>
<text x="332.8" y="132">基准面</text>
<text x="349.1" y="138.9">59.50</text>
<text x="369.4" y="138.9">60</text>
<text x="173.4" y="157.7">98</text>
<text x="200.6" y="157.7">100</text>
<text x="230.4" y="157.7">100</text>
<text x="250.3" y="157.7">46</text>
<text x="262.7" y="179" transform="rotate(-90 262.7 179)">108</text>
<text x="266.4" y="179" transform="rotate(-90 266.4 179)">120</text>
<text x="360.4" y="174.5">2</text>
<text x="190.3" y="181.8">2 x</text>
<text x="200.7" y="181.8">6 H7</text>
<text x="213.9" y="181.8">6</text>
<text x="349.4" y="191.3" transform="rotate(-90 349.4 191.3)">+0.012</text>
<text x="352.9" y="189.5" transform="rotate(-90 352.9 189.5)">0</text>
<text x="356.4" y="187.1" transform="rotate(-90 356.4 187.1)">6</text>
<text x="352.9" y="194.8" transform="rotate(-90 352.9 194.8)">6</text>
<text x="190.3" y="199.3">2 x M8</text>
<text x="193.7" y="202.8">6.5 贯穿</text>
<text x="206.9" y="199.3">16</text>
<text x="247.5" y="199.3">4 x M8</text>
<text x="252.5" y="202.8">6.5 贯穿</text>
<text x="264.1" y="199.3">16</text>
<text x="221.4" y="246.8">1</text>
<text x="221.4" y="251.8">2</text>
<text x="218.8" y="256.8">序号</text>
<text x="232.2" y="256.8">修 订 版 次</text>
<text x="257.5" y="256.8">设计变更编号</text>
<text x="228.2" y="261.8">设</text>
<text x="240.1" y="261.8">计</text>
<text x="252" y="261.8">变</text>
<text x="263.9" y="261.8">更</text>
<text x="219.1" y="266.7">设 计</text>
<text x="366.6" y="269.3">1:3.5</text>
<text x="219.1" y="271.7">校 核</text>
<text x="219.1" y="276.7">批 准</text>
<text x="222.9" y="282.7">技术要求：</text>
<text x="231.8" y="287.3">1、未标注公差全部 0.1</text>
<text x="231.7" y="291.8">2、未标注倒角全部C0.3</text>
</g>
</svg>
